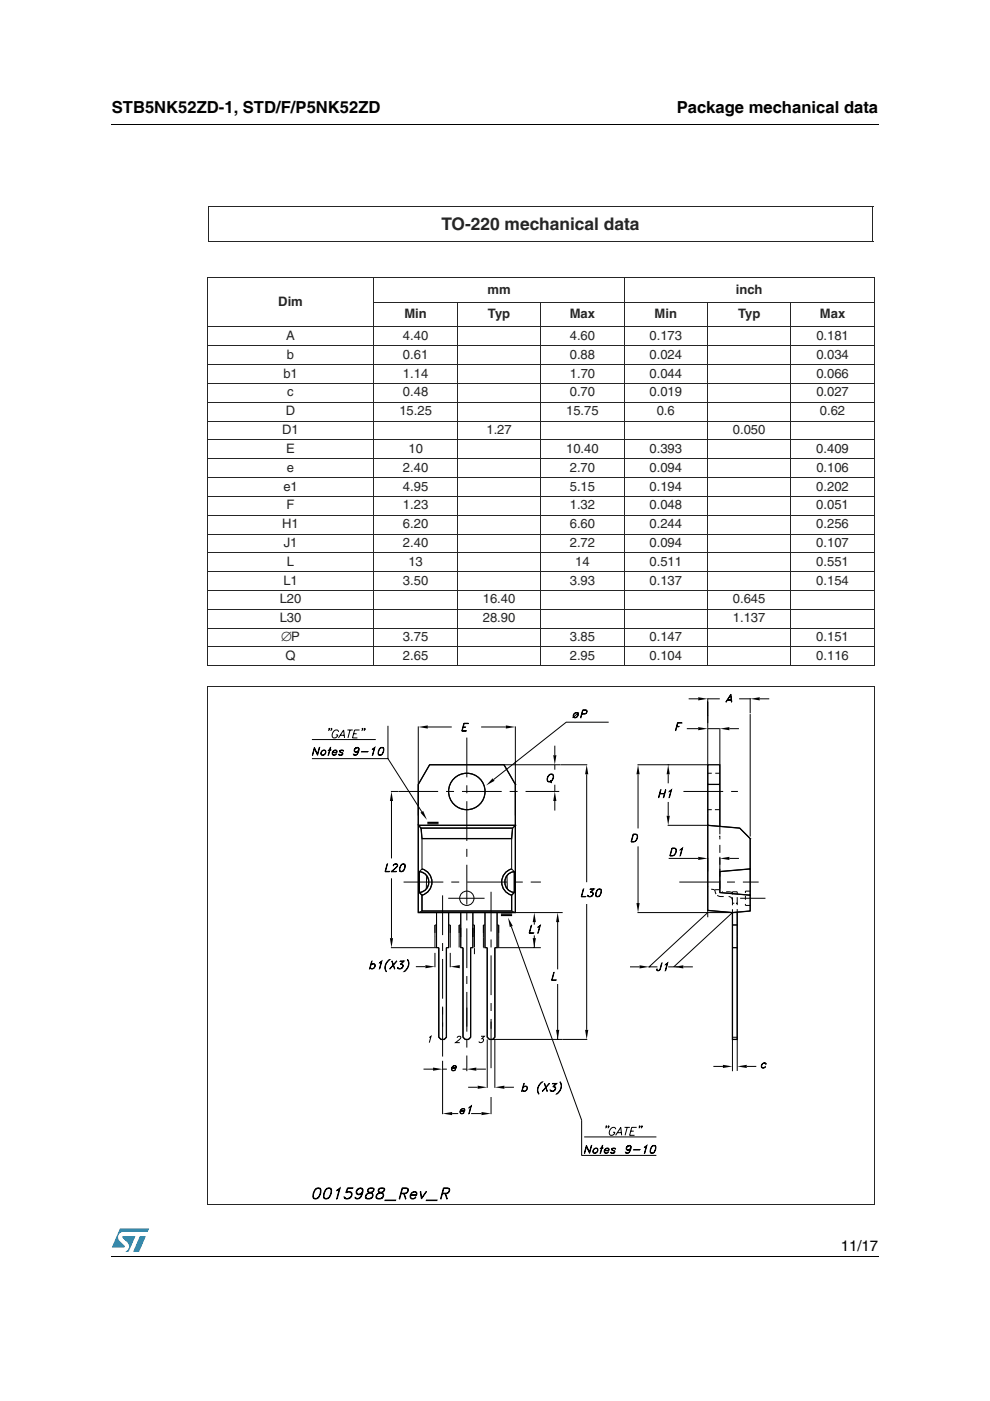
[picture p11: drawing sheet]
<svg xmlns="http://www.w3.org/2000/svg" width="210mm" height="297mm" viewBox="0 0 210 297" stroke-linecap="round" stroke-linejoin="round" font-family="sans-serif">
<g fill="#0099d8">
<path d="M29.7 262.1h1.2l-1.4 3.3h-1.3z"/>
<path d="M25.4 260.5h6.2l-.3 .7h-5.1a1.13 1.13 0 0 0-1.1 .7 1.13 1.13 0 0 0 .3 1.2l1 1v.3l-2.7 .1z"/>
<path d="M26 262.1h2.7l-1.4 3.3h-.7a1.18 1.18 0 0 0 .5-1.9l-1.1-1.1z"/>
</g>
<path d="M23.6 26.2l.1 .2zM23.6 266.3l.1 .1z" fill="#000"/>
<path d="M23.7 26.3h162.6M23.7 266.3h162.6" fill="none" stroke="#000" stroke-width=".21"/>
<path d="M43.7 36.1h142.5v220.8h-142.5z" fill="#fff"/>
<g fill="none" stroke="#252525" stroke-width=".21">
<path d="M43.9 58.9h141.5M43.9 59v10.2M44.1 43.8h141.1M44.1 51.2h141.1M44.2 43.9v7.2M79.3 58.8v82.4M132.3 58.8v82.4M185.1 43.9v7.2M185.4 59v10.2M43.9 69.3h141.5M43.9 73.3h141.5M43.9 77.3h141.5"/>
<path d="M43.9 69.4v71.7M79.2 64.1h106.2M97 64v77.2M114.6 64v77.2M150 64v77.2M167.7 64v77.2M185.4 69.4v71.7M43.9 81.3h141.5M43.9 85.3h141.5M43.9 89.3h141.5M43.9 93.3h141.5M43.9 97.3h141.5"/>
<path d="M43.9 101.2h141.5M43.9 105.2h141.5M43.9 109.2h141.5M43.9 113.2h141.5M43.9 117.2h141.5M43.9 121.2h141.5M43.9 125.2h141.5M43.9 129.2h141.5M43.9 133.2h141.5M43.9 137.2h141.5M43.9 141.1h141.5M43.9 145.4h141.5"/>
<path d="M43.9 145.5v109.8M185.3 145.5v109.8M43.9 255.4h141.5"/>
</g>
<path d="M66.1 147.2h97v107.4h-97z" fill="#fff"/>
<g fill="none" stroke="#000" stroke-width=".21">
<path d="M66.1 156.8h13.6M66.7 158.5l.6 1.4 .5-1.4-.5 1.6-.6-1.4-.5 1.4zM68.2 159.3a.5 .5 0 0 1 .8-.2 .5 .5 0 0 1-.1 .8 .5 .5 0 0 1-.8 .1 .5 .5 0 0 1 .1-.7zM68.3 159.3l.5-.2a.53 .53 0 0 1 .1 .8 .53 .53 0 0 1-.8 0zM69.6 159h.6zM69.7 154.5h.2zM69.9 154.5l-.3 .4M70 158.5l-.4 1.6zM70.2 154.5h.2zM70.4 154.5l-.3 .4M70.5 159.5l.1 .5a.46 .46 0 0 0 .7-.2 .44 .44 0 0 1-.6 .3 .44 .44 0 0 1-.2-.6l.5-.5 .4 .2v.4h-.9M70.7 159.3l.5-.2 .2 .2-.1 .2h-.8z"/>
<path d="M71.8 156.5l1.1-1.7 .1 1.7M71.8 155.2a.66 .66 0 0 0-.7-.4 .66 .66 0 0 0-.6 .6l-.1 .4a.58 .58 0 0 0 .5 .7 .58 .58 0 0 0 .7-.4v-.3h-.4M71.9 160h.7M72 159.3l.7 .4v.2a.52 .52 0 0 1-.9 0l.1 .2M72.1 159.2h.7M72.2 155.9h.8M72.2 159.1l-.1 .3M72.6 159.7l-.1 .4M72.7 159.1l.2 .2a.45 .45 0 0 0-.5-.3 .45 .45 0 0 0-.4 .4l.6 .3M73.7 154.8h1.1M74.2 154.8l-.4 1.7M75 155.6h.6"/>
<path d="M75 160h.6M75.1 159.1l.4 .3 .5-.3M75.2 158.9l.5-.4 .3 .1 .1 .3M75.6 158.5a.59 .59 0 0 0-.4 .8l.2 .1M75.9 158.5a1.04 1.04 0 0 1-.4 1.6M76 159.3l-.5 .2a.55 .55 0 0 1-.3-.9 .55 .55 0 0 1 .9 .1v.3a1.07 1.07 0 0 1-.9 1.1l-.3-.2 .1 .2M76 159l-.4 .4M76.2 154.8h-1l-.5 1.7h1.1M76.7 159.3h1.3zM76.8 154.5h.1zM76.9 154.5l-.2 .4M77.3 154.5h.1z"/>
<path d="M77.4 154.5l-.3 .4M79 158.8l.5-.3-.5 1.6 .4-1.5zM80.3 160h.6M80.6 158.6h.7M80.7 158.5h.6a1.01 1.01 0 0 1 0 1.1 1.01 1.01 0 0 1-1 .5l-.1-.9zM80.7 158.5l-.4 .7v.9M81.2 158.5a1.39 1.39 0 0 1-.4 1.6M82.3 153.9v6.9M88.7 154v39.5M90.7 154.1h5.1M98.2 154.1h.5l-.5 .1M98.4 153.3h.9l-.9 .1-.4 1.5 .9 .1h-1z"/>
<path d="M102 154.1h5.2M109.3 154v21M117.6 158.1v2M121.7 151.3a.5 .5 0 0 1 .8-.1 .5 .5 0 0 1-.1 .8 .5 .5 0 0 1-.8 .1 .5 .5 0 0 1 .1-.8zM121.8 151.3l.5-.1a.53 .53 0 0 1 .1 .7 .53 .53 0 0 1-.8 .1zM122.7 151.1l-1.3 1.1M123.4 151.3h.6a.41 .41 0 0 0 .4-.3 .41 .41 0 0 0-.2-.4h-.6l-.5 1.6 .4-1.7 .9 .1 .1 .2-.2 .4-.3 .2h-.6M129.1 153.1h-9l-15.4 12.2M143.5 154h.5l-.5 .1M143.7 153.2h.9l-.9 .1-.5 1.6zM145.6 154.5h2.4M146 148.2h2"/>
<path d="M150.1 148.2h2.5M150.1 154.5h2.4M150.1 148v46.5M152.6 154.4v20.8M154.1 148.5h1M154.2 148.4h.8M154.6 154.5h2.1M155 147.2l.2 1.7-.3-1.5-1 1.5zM156.7 148.2h2.5M159.1 148v3.2M159.1 151.4v26M161.1 148.2h2"/>
<path d="M66.1 160.8h16.2l7.1 11.3M82.9 167.8h1.5M83 169.8v12.2M89.3 175.6l-.6-.6h20.6v18.5l-.8-.3M89.3 175.6h19.4l-.2 2.2M89.3 175.6l.2 2.2M89.5 177.8v6.4M89.5 177.8h19M106.9 162.1l2.4 4.2M108.5 177.8v6.4M109.3 166.3h.1M109.3 175h.1"/>
<path d="M116.4 164.3a.59 .59 0 0 1 .9 0 1.03 1.03 0 0 1-1.1 1.4l-.2-.6zM116.5 164.3h.7a.92 .92 0 0 1-.1 1 .92 .92 0 0 1-.9 .3 1.06 1.06 0 0 1 .3-1.3zM116.6 165.5l.4 .4zM117.6 162.1v1.1M117.6 166.4v1.3M117.6 169.8v2M124.4 164.2v22.8M124.5 162.1h-33.4l-2.4 4.2M134.2 176.8h.6a.93 .93 0 0 1 .4 1 .93 .93 0 0 1-.8 .7h-.6zM134.3 176.9h.5a.85 .85 0 0 1 .3 .9 .85 .85 0 0 1-.7 .6h-.5zM135.2 162.1h14.8M135.3 164.2v11.4"/>
<path d="M135.3 179.4v12.1M139.9 168.3h1M139.9 168.2h1M140.1 167.4l-.5 1.7zM141.1 167.4l-.5 1.7zM141.6 175h8.4M141.7 162.1h.1M141.7 164.2v1.9M141.7 170v3M141.9 167.8l.5-.4-.5 1.7 .4-1.5zM142.5 179.8h.5a.93 .93 0 0 1 .4 1 .93 .93 0 0 1-.8 .7h-.6zM142.5 179.9h.5a.85 .85 0 0 1 .3 .9 .85 .85 0 0 1-.7 .6h-.5z"/>
<path d="M150.1 175l6.7 .6 2.3 2.2v15.4l-3.8 .3M150.1 163.9h.8M150.1 171.7h.8M151.6 171.7h1M151.7 163.9h.9M159.1 177.8h.1M82.1 183.1l-.4 1.7h.9h-1zM83 186.2v12.7M83 184.8h1.1h-1.2l1-.8 .3-.5-.1-.3h-.4l-.4 .4a.52 .52 0 0 1 .5-.5 .52 .52 0 0 1 .5 .4l-.4 .5-.9 .8M84.8 184.7h.6M85.2 183.3h.6M85.2 183.2h.6a1.01 1.01 0 0 1 0 1.1 1.01 1.01 0 0 1-1 .5v-.9z"/>
<path d="M85.3 183.2l-.4 .7v.9M85.8 183.2v.9l-.5 .7M88.7 193.5h30.6M88.9 184.8v4.4M88.9 189.2l.6 .6M88.9 184.8a2.22 2.22 0 0 1 2 2.2 2.22 2.22 0 0 1-2 2.2M89.5 184.2a2.9 2.9 0 0 1 2.1 2.8 2.9 2.9 0 0 1-2.1 2.8M89.5 189.8v3.4M89.5 193.2h19M89.5 193.2l-.8 .3M89.5 184.2l-.6 .6M90.5 185.7l-.1 2.7"/>
<path d="M92.6 196.1h-.4v4.8M95.1 196.1h.4v4.8M95.1 193.5v7.4h-.5h.5zM97.7 196.1h-.3v4.8M97.7 193.5v7.4h.5h-.5zM100.3 196.1h.3v4.8M100.3 193.5v7.4h-.5h.5zM102.8 196.1h-.3v4.8M102.8 193.5v7.4h.5h-.5zM105.4 196.1h.3v4.8M107.5 185.7l.1 2.7M108.4 196.5l14.9 41v7.5h15.9"/>
<path d="M108.5 189.8v3.4M108.5 184.2l.5 .6M108.5 184.2a2.9 2.9 0 0 0-2.1 2.8 2.9 2.9 0 0 0 2.1 2.8M109 184.8v4.4M109 189.2l-.5 .6M109 184.8a2.22 2.22 0 0 0-2 2.2 2.22 2.22 0 0 0 2 2.2M112.6 196.2l-.3 1.6 .8 .1h-.9zM113.3 195.5v.5M113.3 198.3v2.6M114.1 196.5l.5-.3-.6 1.7 .4-1.6zM118.2 195.2v10.3M123.7 188.5l-.4 1.6h.9h-1z"/>
<path d="M124.4 191.7v26.7M124.7 189.9l.2 .2M125.3 189.1a.41 .41 0 0 1 .4 .1 .41 .41 0 0 1 .1 .5 .63 .63 0 0 1-.6 .4 .63 .63 0 0 1-.6-.3h.1a.49 .49 0 0 0 .7 .2l.3-.3M125.5 189.2l.2 .1a.58 .58 0 0 1-.4 .8M125.9 188.5h-.8h.9l-.8 .7M125.9 188.5l-.7 .7 .4 .1 .1 .2M126.4 190h.6M126.8 188.6h.6M126.8 188.5h.6a1.01 1.01 0 0 1 0 1.1 1.01 1.01 0 0 1-1 .5v-.9zM126.9 188.5l-.3 .3a1.39 1.39 0 0 0-.1 1.3M127.3 188.5a1.39 1.39 0 0 1-.4 1.6M135.2 193.5h20.9"/>
<path d="M141.8 182h6.2M144.2 180.1l.5-.3-.5 1.7 .4-1.5zM150.1 193.5l-12.5 11.5h1.8M150.1 193l5.2 .5M151.6 188.9h.1M151.6 188.6h1M152.6 181.9v7.3l6.5 .6M154.6 182h2.1M155.3 193.5l-12.4 11.5v-.1M155.3 196.1h1M155.3 193.5v33.6M156.3 193.5v33.6"/>
<path d="M158 191.7v.3h1.1M158 190v.8M159.1 188.9h-1.1v.4M159.1 184.2l-6.5 .6M78.7 204.6a.5 .5 0 0 1 .7-.2 .5 .5 0 0 1 0 .8l-.2 .2a.43 .43 0 0 1-.7-.2 .56 .56 0 0 0 .8 0 .56 .56 0 0 0 0-.8zM78.8 203.8l-.5 1.6zM80.5 204.1l.5-.3-.6 1.6 .4-1.5zM82.4 203.6l.3-.2a1.9 1.9 0 0 0-.7 2.6 1.56 1.56 0 0 1 .4-2.4zM82.9 200.9h10.1M83.1 203.8l.6 1.6zM84.1 203.8l-1.5 1.6zM84.3 205.2l.2 .2"/>
<path d="M85 204.4a.41 .41 0 0 1 .4 .1 .41 .41 0 0 1 .1 .5 .63 .63 0 0 1-.6 .4 .63 .63 0 0 1-.6-.3h.1a.49 .49 0 0 0 .7 .2l.3-.3M85.2 204.5l.2 .1a.59 .59 0 0 1-.5 .8M85.6 203.8h-.8h.9l-.8 .7M85.6 203.8l-.7 .7 .4 .1 .1 .2M86.3 203.4a1.68 1.68 0 0 1-.6 2.6 1.9 1.9 0 0 0 .6-2.6zM88.2 205h2M91 220l.4-.3-.4 1.4M92.2 202v3.1M93 200.9v19l.5 .5h.7l.4-.5v-19M93 200.9h-.4v-7.4v7.4M93.8 213.6v4.1M95.5 202v3.1"/>
<path d="M98.2 200.9v19l.4 .5h.7l.5-.5v-19M99 213.6v4.1M100.6 201v1.3M102 219.7h.7l-.5 .5h.2a.49 .49 0 0 1-.1 .8 .49 .49 0 0 1-.7-.2M102.5 200.9h.1M103.3 200.9v19l.5 .5h20.7M104.1 216.6v9.9M104.9 200.9v19l-.4 .5M104.9 200.9h9.8M104.9 200.9h.5v-7.4v7.4M117.4 206.2l-.3 1.6h.8h-.9zM118.2 208.6v11.8"/>
<path d="M133.6 205h2M137.6 205h.1M137.6 204.9v.1M140.3 204.1l-.3 1.3-.2 .4h-.4l-.2-.4 .3 .4 .3-.1zM141.1 204.5l.5-.4-.6 1.7 .5-1.5zM141.7 205h2M144.9 205h2M155.3 200.9h1M155.3 219.9h1M89.8 226.7h2M93.8 224.9v11.3M93.8 226.7h.9"/>
<path d="M95.8 226.4l.1 .5a.46 .46 0 0 0 .7-.2 .44 .44 0 0 1-.6 .3 .44 .44 0 0 1-.2-.6l.5-.5 .4 .2v.4h-.9M95.9 236.1h1.2M96 226.2l.5-.2 .2 .2-.1 .2h-.8zM96.9 220a.41 .41 0 0 1 .4-.3 .41 .41 0 0 1 .4 .3l-1.1 1.1h.9M97.6 235.5l.1 .5a.46 .46 0 0 0 .7-.2 .44 .44 0 0 1-.6 .3 .44 .44 0 0 1-.2-.6l.5-.5 .4 .2v.4h-.9M97.8 235.3l.5-.2 .2 .2-.1 .2h-.8zM98.1 226.7h.9M99.3 230.5h2M99.4 234.8l.5-.3-.5 1.7 .4-1.6zM99.9 236.1h2.2M101 226.7h2M103.3 220.4v10.2"/>
<path d="M104.1 232.6v3.6M104.9 220.4v10.2M106.9 230.5h2.1M110.9 230.5a.5 .5 0 0 1 .8-.1 .5 .5 0 0 1-.1 .8l-.2 .1a.43 .43 0 0 1-.6-.1 .56 .56 0 0 0 .8 0 .56 .56 0 0 0-.1-.8zM111.1 229.7l-.5 1.7zM114.7 229.5l.3-.1a1.9 1.9 0 0 0-.7 2.6 1.56 1.56 0 0 1 .4-2.5zM115.4 229.7l.7 1.7zM116.4 229.7l-1.5 1.7zM116.7 231.2l.2 .1M117.3 230.4a.41 .41 0 0 1 .4 .1 .41 .41 0 0 1 .1 .4 .63 .63 0 0 1-.5 .5 .63 .63 0 0 1-.7-.3h.1a.49 .49 0 0 0 .8 .1l.2-.2M117.5 230.4l.2 .2a.58 .58 0 0 1-.4 .7M117.9 229.8l-.7-.1h.8l-.7 .7"/>
<path d="M118 229.7l-.8 .7 .5 .1 .1 .3M118.7 229.4a1.68 1.68 0 0 1-.7 2.6 1.9 1.9 0 0 0 .7-2.6zM128.5 238.8h.1zM128.6 238.8l-.2 .4M129 238.8h.1zM129.1 238.8l-.3 .4M130.5 239.4a.66 .66 0 0 0-.7-.4 .66 .66 0 0 0-.5 .7l-.1 .4a.58 .58 0 0 0 .4 .7 .58 .58 0 0 0 .7-.5l.1-.2h-.4M132.4 239h1.1M133 239l-.5 1.7M133.7 239.8h.7M135 239h-1.1l-.4 1.7h1M135.5 238.8h.2z"/>
<path d="M135.7 238.8l-.3 .4M136 238.8h.2zM136.2 238.8l-.3 .4M151.3 226.1h2M155.3 220.4h1M158.3 226.1h2.1M161.6 225.6l.2-.2a.43 .43 0 0 1 .7 .2l-.1 .1a.5 .5 0 0 0-.8-.1 .5 .5 0 0 0 .1 .8l.5-.3a.44 .44 0 0 1-.5 .4 .44 .44 0 0 1-.2-.7zM66.5 254l.3 .1 .6-.1M67 252.1l.4-.1 .5 .1M67 252l.4-.1 .5 .1a1.77 1.77 0 0 1-.9 2.2l-.5-.1a1.95 1.95 0 0 1 .5-2.1zM67.1 252a2.03 2.03 0 0 0-.5 2.1M67.8 252a1.95 1.95 0 0 1-.6 2.1"/>
<path d="M68.7 254l.3 .1 .6-.1M69.3 252.1l.3-.1 .5 .1M69.3 252l.3-.1 .6 .1a1.77 1.77 0 0 1-1 2.2l-.5-.1a1.94 1.94 0 0 1 .6-2.1zM69.4 252a2.03 2.03 0 0 0-.6 2.1M70.1 252a1.94 1.94 0 0 1-.6 2.1M71.4 252.3l.7-.4-.6 2.3h-.1l.5-2.1-.5 .3zM73 253.9l.3 .2M74.2 252.8a.7 .7 0 0 1 .1 1.1l-.4 .2M74.6 253.2l-.2-.3-.3-.1-.8 .1 .4-1h1.1v.1h-1l-.3 .8a.77 .77 0 0 1 1.1 .2 .77 .77 0 0 1-.5 1.1 .73 .73 0 0 1-1.1-.3 .87 .87 0 0 0 1.4-.2M75.4 254l.3 .1 .6-.1M75.6 252.8l.1 .3 .3 .1 .5-.1 .3-.3M75.7 252.4l.3-.3 .4-.1 .4 .1 .1 .3"/>
<path d="M76.2 252a.82 .82 0 0 0-.6 1l.3 .2M76.6 252l.3 .2a2.54 2.54 0 0 1-.8 1.9M76.8 253a.73 .73 0 0 1-1.3 0 .84 .84 0 0 1 .4-1 .84 .84 0 0 1 1.1 .2 1.61 1.61 0 0 1-1.4 2l-.3-.1v-.2l.1 .2M76.9 252.6l-.3 .4-.3 .2M77.5 253.9l.3 .2M78.1 252.1l.4-.1 .7 .1M78.2 252a.5 .5 0 0 0-.3 .4 .5 .5 0 0 0 .4 .5l.6 .2a.62 .62 0 0 1-.2 .9l-.3 .1-.8-.1a.97 .97 0 0 1 1.1-1.1l.3-.1a.64 .64 0 0 0 .3-.8l-.3-.1zM78.3 252l-.3 .4 .3 .4a.76 .76 0 0 1 .8 .6 .95 .95 0 0 1-.6 .8 .95 .95 0 0 1-1-.2 1.12 1.12 0 0 1 1.2-1.2 .58 .58 0 0 0 .5-.8M78.9 253.9l-.4 .2M79.8 253.9l.3 .2M80.4 252.1l.3-.1 .8 .1M80.4 252a.5 .5 0 0 0-.2 .4 .5 .5 0 0 0 .3 .5l.6 .2a.62 .62 0 0 1-.1 .9l-.4 .1-.7-.1a.97 .97 0 0 1 1-1.1l.3-.1a.64 .64 0 0 0 .3-.8l-.3-.1z"/>
<path d="M80.5 252l-.2 .4 .2 .4a.77 .77 0 0 1 .9 .6 .95 .95 0 0 1-.7 .8 .95 .95 0 0 1-1-.2 1.12 1.12 0 0 1 1.3-1.2 .58 .58 0 0 0 .4-.8M81.1 253.9l-.4 .2M81.7 254.4h2.2v.1h-2.3zM85.1 253h.8a.66 .66 0 0 0 .5-.9l-1.1-.1-.6 2.2h-.1l.7-2.3 1.2 .1a.74 .74 0 0 1-.7 1.1h-.8M85.6 253.1l.5 1.1-.4-1.1M87.1 253.3l.1 .7a.64 .64 0 0 0 .9-.2l.1 .1a.7 .7 0 0 1-1.1 .2 .7 .7 0 0 1 .1-1.1 .73 .73 0 0 1 1.2-.1l-.1 .5h-1.2M87.3 253a.57 .57 0 0 1 1 .1l-.1 .2h-1.1zM89.1 252.6h.1l.2 1.4 1-1.4-1.1 1.6zM90.4 254.4h2.3l-.1 .1h-2.2zM93.8 253h.8a.66 .66 0 0 0 .6-.9l-1.1-.1-.6 2.2h-.1l.6-2.3 1.2 .1a.74 .74 0 0 1-.6 1.1h-.8M94.4 253.1l.5 1.1-.4-1.1M123.9 241.1h15.3"/>
<path d="M124.3 242.8l.7 1.5 .5-1.5-.5 1.7-.7-1.4-.4 1.4zM125.9 243.6a.5 .5 0 0 1 .8-.1 .5 .5 0 0 1-.1 .8 .5 .5 0 0 1-.8 .1 .5 .5 0 0 1 .1-.8zM126 243.6l.5-.1a.53 .53 0 0 1 .1 .7 .53 .53 0 0 1-.8 .1zM127.3 243.4h.6zM127.7 242.8l-.5 1.7zM128.2 243.9l.1 .5a.45 .45 0 0 0 .6-.2 .44 .44 0 0 1-.6 .3 .44 .44 0 0 1-.2-.6l.6-.5 .4 .2v.4h-.9M128.4 243.6l.5-.1 .2 .2-.1 .2h-.8zM129.5 244.4h.8M129.7 243.7l.6 .3 .1 .3a.52 .52 0 0 1-.9 0l.1 .2M129.7 243.6h.8M129.9 243.5l-.1 .3M130.3 244l-.1 .5"/>
<path d="M130.4 243.5l.1 .1a.45 .45 0 0 0-.5-.2 .45 .45 0 0 0-.3 .4l.6 .3M130.5 240.7l1.1-1.7 .2 1.7M130.9 240.1h.8M132.7 244.4h.6M132.8 243.5l.3 .3 .6-.3M132.9 243.2l.5-.3 .3 .1 .1 .2M133.3 242.9a.59 .59 0 0 0-.4 .7l.2 .2M133.5 242.9a1.05 1.05 0 0 1-.3 1.6M133.7 243.6l-.5 .3a.55 .55 0 0 1-.3-.9 .55 .55 0 0 1 .9 .1v.3a1.06 1.06 0 0 1-.9 1.1l-.3-.2 .1 .2M133.7 243.4l-.4 .4M134.4 243.7h1.3zM136.7 243.2l.5-.4-.6 1.7 .4-1.5z"/>
<path d="M138 244.4h.6M138.3 243h.7M138.3 242.9h.7a1.01 1.01 0 0 1 0 1.1 1.01 1.01 0 0 1-1.1 .5 1.39 1.39 0 0 1 .4-1.6zM138.4 242.9l-.2 .3a1.39 1.39 0 0 0-.2 1.3M138.9 242.9v.9l-.4 .7"/>
<circle cx="99" cy="167.8" r="3.9"/>
<circle cx="99" cy="190.5" r="1.52"/>
</g>
<g fill="none" stroke="#000" stroke-width=".21" stroke-dasharray="1.7 .8" stroke-linecap="butt">
<path d="M152.6 175.2v1.7l-.4 .4h.4v.7M152.6 179.1v9.4a.61 .61 0 0 0 .6 .6M92.2 196.1v2.6M95.5 196.1v2.6M97.4 196.1v2.6M100.6 196.1v2.6M102.5 196.1v2.6M105.7 196.1v2.6M151.8 189.6l-.4-.9-.9-.2-.4-.5M153.4 190.1h-.8l-.5-.3M154 189.1l1.3 .2M155.3 189.1v.5"/>
<path d="M155.3 189.1h1M155.3 191.5h.4M155.3 190.9a.81 .81 0 0 0-.8-.8M155.3 190.2v3.3M156.1 191.5h.2M156.3 189.1v.5M156.3 190.2v3.2"/>
</g>
<path d="M99 156.4v70.7M84.5 167.8h34.1M144.9 167.8h11.6M85.6 187h29.1M93.8 189.8v34.2M95 190.5h7.7M104.1 189.1v29M144 187h16.9M156.9 190.5h5.4" fill="none" stroke="#000" stroke-width=".21" stroke-dasharray="8.4 1.7 1.7 1.7" stroke-linecap="butt"/>
<path d="M109.3 175l-.6 .6M150.1 162.1h2.5M150.1 166.3h2.5" fill="none" stroke="#e3e3e3" stroke-width=".21"/>
<g fill="#000">
<path d="M88.7 154.1l2-.3v.7zM107.2 153.8l2.1 .3-2.1 .4zM148 147.8l2.1 .4-2.1 .3zM148 154.2l2.1 .3-2.1 .3zM152.6 154.5l2-.3v.6zM159.1 148.2l2-.4v.7zM83 167.8l.3 2h-.6zM89.2 172.3l.5-.4 .8 1.9zM104.4 165l.5 .5-1.8 1zM117.6 167.8l.4 2h-.7zM117.3 160.1h.7l-.4 2zM124.4 162.1l.3 2.1h-.6z"/>
<path d="M135.3 162.1l.3 2.1h-.7zM141.3 173h.7l-.3 2zM141.7 162.1l.3 2.1h-.7zM82.7 198.9h.6l-.3 2zM107.7 194.6l1 1.7-.6 .3zM113.3 193.5l.3 2h-.7zM112.9 198.9h.7l-.3 2zM118.2 193.5l.4 2h-.7zM134.9 191.5h.7l-.3 2zM148 181.7l2.1 .3-2.1 .3zM152.6 182l2-.3v.6zM90.2 204.6l2 .4-2 .3z"/>
<path d="M95.5 205l2-.4v.7zM117.9 218.4h.7l-.4 2zM124.1 218.4h.6l-.3 2zM135.6 204.7l2 .3-2 .3zM142.9 205l2-.3v.6zM91.8 226.3l2 .4-2 .3zM93.8 236.1l2.1-.3v.6zM99 226.7l2-.4v.7zM101.3 230.2l2 .3-2 .4zM102.1 235.8l2 .3-2 .3zM104.9 230.5l2-.3v.7zM153.3 225.8l2 .3-2 .3z"/>
<path d="M156.3 226.1l2-.3v.6z"/>
</g>
<g fill="none" stroke="#000" stroke-width=".27">
<path d="M89.3 175.6l.2 2.2h19l.2-2.2M90.6 174.7h2.4M90.6 174.4h2.4M91.1 162.1l-2.4 4.2v8.7h20.6v18.5h-20.6v-18.5l.6 .6h19.4l.6-.6v-8.7l-2.4-4.2zM150.1 175l6.7 .6 2.3 2.2v15.4l-3.8 .3-5.2-.5v-30.9h2.5v13.1M150.1 166.3h2.5M88.9 189.2a2.23 2.23 0 0 0 2-2.2 2.23 2.23 0 0 0-2-2.2v4.4l.6 .6M89.5 184.2a2.9 2.9 0 0 1 2.1 2.8 2.9 2.9 0 0 1-2.1 2.8M89.5 189.8v3.4h19v-3.4M106.2 193.8h2.4M106.2 194.1h2.4M108.5 184.2a2.9 2.9 0 0 0-2.1 2.8 2.9 2.9 0 0 0 2.1 2.8"/>
<path d="M109 189.2a2.23 2.23 0 0 1-1.9-2.2 2.23 2.23 0 0 1 1.9-2.2v4.4l-.5 .6M156.3 193.4v27h-1v-26.9M159.1 184.2l-6.5 .6v4.4l6.5 .6M93 200.9v19l.5 .5h.7l.4-.5v-19M98.2 200.9v19l.4 .5h.7l.5-.5v-19M103.3 200.9v19l.5 .5h.7l.4-.5v-19"/>
<circle cx="99" cy="167.8" r="3.9"/>
</g>
<text font-size="3.7" fill="#252525" x="93.6" y="48.7">TO-220 mechanical data</text>
<g font-size="3.5">
<text x="23.7" y="23.9">STB5NK52ZD-1, STD/F/P5NK52ZD</text>
<text x="143.5" y="23.9">Package mechanical data</text>
</g>
<text font-size="3.2" x="178.3" y="265.1">11/17</text>
<g font-size="2.8" fill="#252525">
<text x="59" y="64.9">Dim</text>
<text x="103.4" y="62.3">mm</text>
<text x="156" y="62.3">inch</text>
<text x="85.8" y="67.5">Min</text>
<text x="103.4" y="67.5">Typ</text>
<text x="120.8" y="67.5">Max</text>
<text x="138.8" y="67.5">Min</text>
<text x="156.5" y="67.5">Typ</text>
<text x="173.9" y="67.5">Max</text>
<text x="60.7" y="72.1">A</text>
<text x="60.8" y="76.1">b</text>
<text x="85.4" y="72.1">4.40</text>
<text x="85.4" y="76.1">0.61</text>
<text x="120.8" y="72.1">4.60</text>
<text x="120.8" y="76.1">0.88</text>
<text x="137.7" y="72.1">0.173</text>
<text x="137.7" y="76.1">0.024</text>
<text x="173.1" y="72.1">0.181</text>
<text x="173.1" y="76.1">0.034</text>
<text x="60.1" y="80.1">b1</text>
<text x="85.4" y="80.1">1.14</text>
<text x="120.8" y="80.1">1.70</text>
<text x="137.7" y="80.1">0.044</text>
<text x="173.1" y="80.1">0.066</text>
<text x="60.6" y="88">D</text>
<text x="60.9" y="84">c</text>
<text x="84.7" y="88">15.25</text>
<text x="85.4" y="84">0.48</text>
<text x="120" y="88">15.75</text>
<text x="120.8" y="84">0.70</text>
<text x="137.7" y="84">0.019</text>
<text x="139.2" y="88">0.6</text>
<text x="173.1" y="84">0.027</text>
<text x="173.8" y="88">0.62</text>
<text x="59.8" y="92">D1</text>
<text x="103.1" y="92">1.27</text>
<text x="155.4" y="92">0.050</text>
<text x="60.7" y="96">E</text>
<text x="60.8" y="100">e</text>
<text x="85.4" y="100">2.40</text>
<text x="86.6" y="96">10</text>
<text x="120" y="96">10.40</text>
<text x="120.8" y="100">2.70</text>
<text x="137.7" y="96">0.393</text>
<text x="137.7" y="100">0.094</text>
<text x="173.1" y="96">0.409</text>
<text x="173.1" y="100">0.106</text>
<text x="60.1" y="104">e1</text>
<text x="60.8" y="108">F</text>
<text x="85.4" y="108">1.23</text>
<text x="85.4" y="104">4.95</text>
<text x="120.8" y="104">5.15</text>
<text x="120.8" y="108">1.32</text>
<text x="137.7" y="104">0.194</text>
<text x="137.7" y="108">0.048</text>
<text x="173.1" y="104">0.202</text>
<text x="173.1" y="108">0.051</text>
<text x="59.8" y="112">H1</text>
<text x="85.4" y="112">6.20</text>
<text x="120.8" y="112">6.60</text>
<text x="137.7" y="112">0.244</text>
<text x="173.1" y="112">0.256</text>
<text x="60.2" y="116">J1</text>
<text x="60.8" y="120">L</text>
<text x="85.4" y="116">2.40</text>
<text x="86.6" y="120">13</text>
<text x="120.8" y="116">2.72</text>
<text x="122" y="120">14</text>
<text x="137.7" y="116">0.094</text>
<text x="137.7" y="120">0.511</text>
<text x="173.1" y="116">0.107</text>
<text x="173.1" y="120">0.551</text>
<text x="60.1" y="124">L1</text>
<text x="85.4" y="124">3.50</text>
<text x="120.8" y="124">3.93</text>
<text x="137.7" y="124">0.137</text>
<text x="173.1" y="124">0.154</text>
<text x="59.3" y="128">L20</text>
<text x="59.3" y="131.9">L30</text>
<text x="102.4" y="128">16.40</text>
<text x="102.4" y="131.9">28.90</text>
<text x="155.4" y="128">0.645</text>
<text x="155.4" y="131.9">1.137</text>
<text x="59.6" y="135.9">∅P</text>
<text x="85.4" y="135.9">3.75</text>
<text x="120.8" y="135.9">3.85</text>
<text x="137.7" y="135.9">0.147</text>
<text x="173.1" y="135.9">0.151</text>
<text x="60.5" y="139.9">Q</text>
<text x="85.4" y="139.9">2.65</text>
<text x="120.8" y="139.9">2.95</text>
<text x="137.7" y="139.9">0.104</text>
<text x="173.1" y="139.9">0.116</text>
</g>
</svg>
